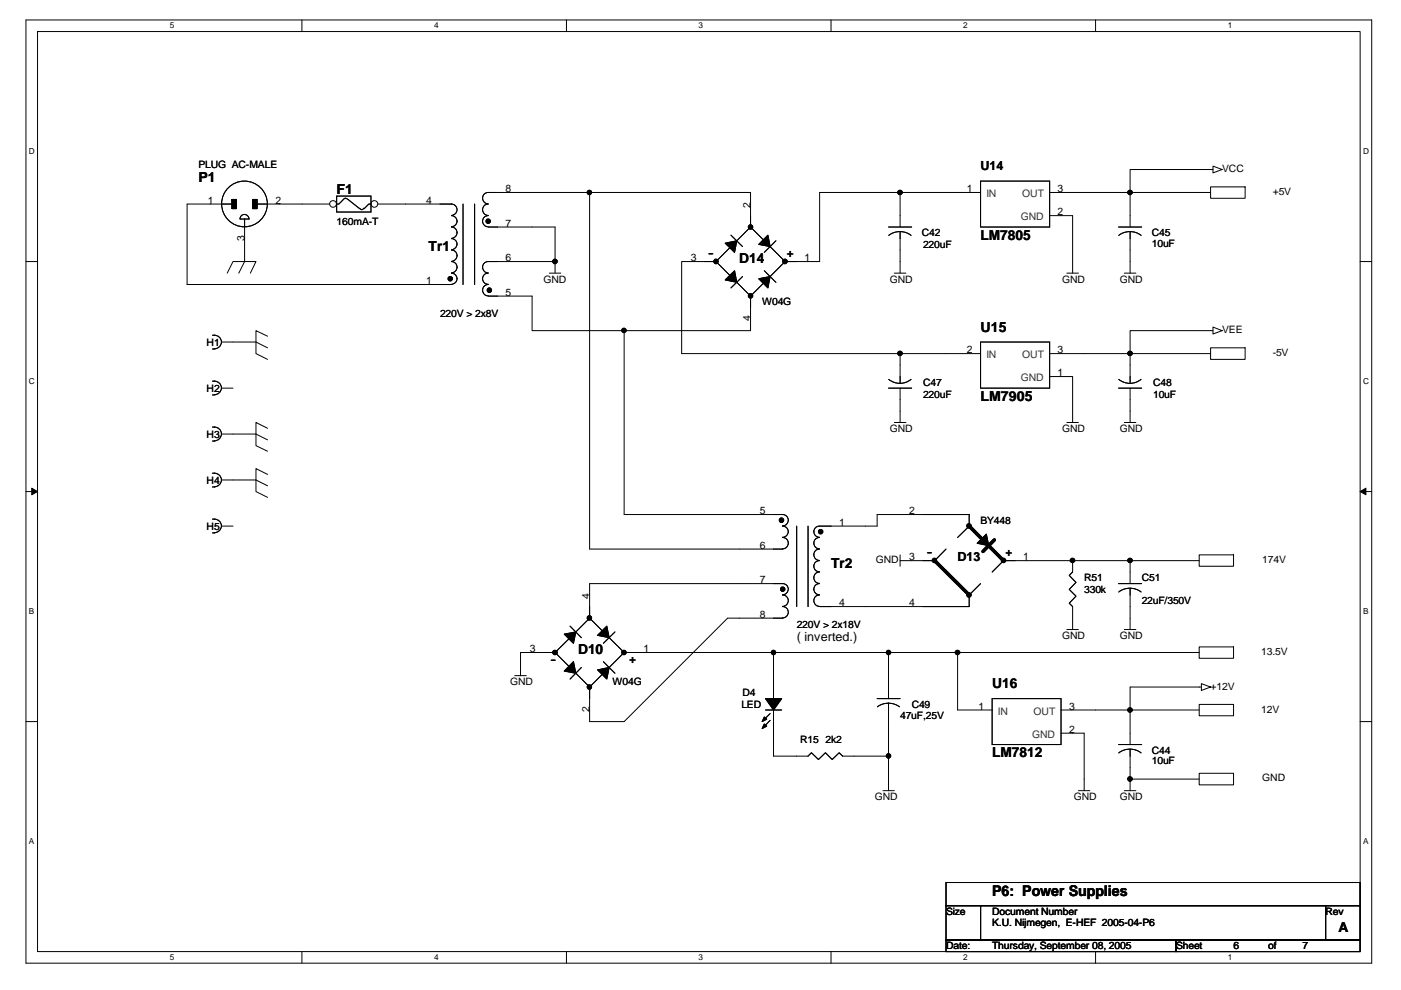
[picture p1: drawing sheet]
<svg xmlns="http://www.w3.org/2000/svg" width="297mm" height="210mm" viewBox="0 0 297 210" stroke-linecap="round" stroke-linejoin="round" font-family="sans-serif">
<path d="M5.5 4.2h285.3v200h-285.3zM8 6.7h280.4v195.1h-280.4z" fill="none" stroke="#000" stroke-width=".21"/>
<g fill="#fff">
<path d="M36 4.5h.9v1.9h-.9z"/>
<path d="M36 202h.9v1.9h-.9z"/>
</g>
<path d="M64 4.2v2.5M64 201.8v2.4" fill="none" stroke="#000" stroke-width=".21"/>
<g fill="#fff">
<path d="M92 4.5h1v1.9h-1z"/>
<path d="M92 202h1v1.9h-1z"/>
</g>
<path d="M120.1 4.2v2.5M120.1 201.8v2.4" fill="none" stroke="#000" stroke-width=".21"/>
<g fill="#fff">
<path d="M148.1 4.5h1v1.9h-1z"/>
<path d="M148.1 202h1v1.9h-1z"/>
</g>
<path d="M176.2 4.2v2.5M176.2 201.8v2.4" fill="none" stroke="#000" stroke-width=".21"/>
<g fill="#fff">
<path d="M204.2 4.5h.9v1.9h-.9z"/>
<path d="M204.2 202h.9v1.9h-.9z"/>
</g>
<path d="M232.3 4.2v2.5M232.3 201.8v2.4" fill="none" stroke="#000" stroke-width=".21"/>
<g fill="#fff">
<path d="M260.3 4.5h.9v1.9h-.9z"/>
<path d="M260.3 202h.9v1.9h-.9z"/>
<path d="M6.1 31.1h1.3v1.9h-1.3z"/>
<path d="M289 31.1h1.2v1.9h-1.2z"/>
<path d="M6.1 79.8h1.3v1.9h-1.3z"/>
<path d="M289 79.8h1.2v1.9h-1.2z"/>
</g>
<path d="M5.5 55.5h2.5M288.4 55.5h2.4" fill="none" stroke="#000" stroke-width=".21"/>
<g fill="#fff">
<path d="M6.1 128.6h1.2v1.9h-1.2z"/>
<path d="M289 128.6h1.2v1.9h-1.2z"/>
</g>
<path d="M5.5 104.2h2.5M288.4 104.2h2.4" fill="none" stroke="#000" stroke-width=".21"/>
<path d="M6.7 103.5l1.3 .7-1.3 .7zM288.4 104.2l1.2-.7v1.4z" fill="#000" stroke="#000" stroke-width=".21"/>
<g fill="#fff">
<path d="M6.1 177.4h1.2v1.9h-1.2z"/>
<path d="M289 177.4h1.2v1.9h-1.2z"/>
</g>
<g fill="none" stroke="#000" stroke-width=".21">
<path d="M256.7 39.6h7.3v2.4h-7.3zM257.2 35.9h-17.6v4.9M257.2 35.2l1.9 .7-1.9 .8zM44.5 43.3h-4.8v17h46.3M48.2 57.9l1.2-2.4h4.9l-1.2 2.4M51.9 50.6v4.9l-1.3 2.4M59.2 43.3h4.8M112.8 40.8h12.2M112.8 55.5h4.9M112.8 48.1h4.9v7.4M116.5 57.9h2.4M117.7 55.5v2.4"/>
<path d="M125 40.8h34.1v7.1M125 40.8v75.6h31.7M152.1 55.5h-7.6v19.5h46.3M155 52.3l-3.2 3.2 3.2 3.1M155 49.9l2.4 2.4M156.2 51.1l2.9-3 3 3M156.2 59.9l2.9 2.9 3-2.9M157.4 58.6l-2.4 2.4M162.1 57.4l2.4 2.5M163.3 52.3l3.2 3.2-3.2 3.1M164.5 51.1l-2.4 2.4M189.6 57.9h2.5"/>
<path d="M190.8 40.8h-17v14.7h-7.3M190.8 40.8v4.9M190.8 40.8h9.8M190.8 53v4.9M225 45.7h2.4v12.2M226.2 57.9h2.4M229.9 40.8h9.7M238.4 57.9h2.4M239.6 40.8h17.1M239.6 40.8v4.9M239.6 53v4.9M49.4 72.5h4.9l2.4 1.2"/>
<path d="M56.7 71.3l-2.4-1.2v4.9l2.4 1.2M112.8 62.8v7.3h19.5v39h24.4M159.1 62.8v7.3h-26.8M190.8 75h9.8M190.8 75v2.4M225 79.8h2.4v9.8M229.9 75h9.7M239.6 75v2.4M239.6 75h17.1M256.7 73.7h7.3v2.5h-7.3zM257.2 70.1h-17.6v4.9M257.2 69.3l1.9 .8-1.9 .7z"/>
<path d="M49.4 92h4.9l2.4 1.3M56.7 90.8l-2.4-1.2v4.9l2.4 1.2M189.6 89.6h2.5M190.8 84.7v4.9M226.2 89.6h2.4M238.4 89.6h2.4M239.6 84.7v4.9M49.4 101.8h4.9l2.4 1.2M56.7 100.6l-2.4-1.2v4.8l2.4 1.3M190.8 118.9h2.5M190.8 117.6v2.5M193.3 109.1h-7.3v2.4h-2.5"/>
<path d="M217.7 118.9h21.9M239.6 118.9v2.4M239.6 118.9h14.7M254.3 117.6h7.2v2.5h-7.2zM112.8 138.3h-2.4v5M137.2 138.3h26.8M156.7 131.1h-2.4l-22 21.9h-7.3v-2.5M156.7 123.7h-31.7v2.5M164 138.3h24.4M164 138.3v5M183.5 128.6h9.8M188.4 138.3h14.6"/>
<path d="M188.4 138.3v7.4M203 138.3v12.2M203 138.3h51.3M226.2 133.5h2.4M227.4 131.1v2.4M238.4 133.5h2.4M239.6 128.6v4.9M254.3 137.2h7.2v2.4h-7.2zM5.5 153h2.5M109.1 143.3h2.5M164 157.9v2.4h4.9M188.4 153v7.3"/>
<path d="M227.4 155.4h2.5v12.2M232.3 150.5h7.3M239.6 150.5v4.9M239.6 150.5h14.7M254.3 149.4h7.2v2.4h-7.2zM254.7 145.7h-15.1v4.8M254.7 144.9l2 .8-2 .7zM288.4 153h2.4M181.1 160.3h7.3M187.2 167.6h2.4M188.4 160.3v7.3M228.6 167.6h2.5"/>
<path d="M238.4 167.6h2.4M239.6 165.2h14.7M239.6 162.7v2.5M239.6 165.2v2.4M254.3 164h7.2v2.4h-7.2zM200.6 192h7.3v7.3h-7.3zM200.6 187.1h87.8v4.9h-87.8zM200.6 199.3h48.7v2.5h-48.7zM207.9 192h73.2v7.3h-73.2zM249.3 199.3h39.1v2.5h-39.1zM281.1 192h7.3v7.3h-7.3z"/>
</g>
<g fill="#000" stroke="#000" stroke-width=".21">
<path d="M153.8 59.4l1.9-2 .5 2.5z" fill-rule="evenodd"/>
<path d="M153.8 51.6l2.4-.5-.5 2.4z" fill-rule="evenodd"/>
<path d="M153.8 59.4l1.9-2 .5 2.5z" fill-rule="evenodd"/>
<path d="M153.8 51.6l2.4-.5-.5 2.4z" fill-rule="evenodd"/>
<path d="M160.9 51.8l1.9-1.9 .5 2.4z" fill-rule="evenodd"/>
<path d="M160.9 59.1l2.4-.5-.5 2.4z" fill-rule="evenodd"/>
<path d="M160.9 51.8l1.9-1.9 .5 2.4z" fill-rule="evenodd"/>
<path d="M160.9 59.1l2.4-.5-.5 2.4z" fill-rule="evenodd"/>
<circle cx="117.7" cy="55.4" r=".49"/>
<circle cx="125" cy="40.8" r=".47"/>
<circle cx="151.8" cy="55.4" r=".48"/>
<circle cx="159.1" cy="48.1" r=".47"/>
<circle cx="166.4" cy="55.4" r=".49"/>
<circle cx="190.8" cy="40.8" r=".48"/>
<circle cx="239.6" cy="40.8" r=".48"/>
<circle cx="132.3" cy="70.1" r=".47"/>
<circle cx="159.1" cy="62.7" r=".47"/>
<circle cx="190.8" cy="74.9" r=".48"/>
<circle cx="239.6" cy="74.9" r=".48"/>
<circle cx="227.4" cy="118.8" r=".48"/>
<circle cx="239.6" cy="118.8" r=".48"/>
<circle cx="164" cy="138.3" r=".47"/>
<circle cx="188.4" cy="138.3" r=".47"/>
<circle cx="203" cy="138.3" r=".48"/>
<circle cx="239.6" cy="150.5" r=".48"/>
<circle cx="188.4" cy="160.3" r=".47"/>
<circle cx="239.6" cy="165.2" r=".49"/>
</g>
<circle cx="70.6" cy="43.2" r=".71" fill="#fff" stroke="#000" stroke-width=".21"/>
<path d="M64 43.3h5.9" fill="none" stroke="#000" stroke-width=".21"/>
<circle cx="79.4" cy="43.2" r=".71" fill="#fff" stroke="#000" stroke-width=".21"/>
<g fill="none" stroke="#000" stroke-width=".21">
<path d="M207.9 38.4h14.6v9.7h-14.6zM44.5 43.3h4.6M49.1 42.3h1v1.9h-1zM49.1 42.3h.1M50.9 46.4h1.9M51.9 46.4v4.2M52.8 46.4a.95 .95 0 0 0-1-.9 .95 .95 0 0 0-.9 .9M54.5 43.3h4.7M71.4 41.6h7.3v3.4h-7.3zM72.8 42.3l-1 1h-.4M72.9 42.3l.4-.3 .4 .3M73.8 42.3l2.4 1.9"/>
<path d="M77.1 44.2a.42 .42 0 0 1-.4 .2 .42 .42 0 0 1-.4-.2M78.7 43.3h-.5l-1 .9M95.7 45.7a1.19 1.19 0 0 1 1.2 1.2 1.19 1.19 0 0 1-1.2 1.2M95.7 48.1a1.21 1.21 0 0 1 1.2 1.2 1.21 1.21 0 0 1-1.2 1.2 1.21 1.21 0 0 1 1.2 1.3 1.21 1.21 0 0 1-1.2 1.2M95.7 53a1.21 1.21 0 0 1 1.2 1.2 1.21 1.21 0 0 1-1.2 1.2M95.7 55.5a1.21 1.21 0 0 1 1.2 1.2 1.21 1.21 0 0 1-1.2 1.2M95.7 57.9a1.19 1.19 0 0 1 1.2 1.2 1.19 1.19 0 0 1-1.2 1.2M95.7 43.3a1.21 1.21 0 0 1 1.2 1.2 1.21 1.21 0 0 1-1.2 1.2M95.8 43.3h-15.7M98.2 43.3v17M100.6 43.3v17M103.5 57.9a1.19 1.19 0 0 0-1.2 1.2 1.19 1.19 0 0 0 1.2 1.2"/>
<path d="M103.5 55.5a1.21 1.21 0 0 0-1.2 1.2 1.21 1.21 0 0 0 1.2 1.2M103.5 40.8a1.21 1.21 0 0 0-1.2 1.2 1.21 1.21 0 0 0 1.2 1.2M103.5 43.3a1.21 1.21 0 0 0-1.2 1.2 1.21 1.21 0 0 0 1.2 1.2M103.5 45.7a1.19 1.19 0 0 0-1.2 1.2 1.19 1.19 0 0 0 1.2 1.2M103.5 48.1h9.3M103.5 40.8h9.3M103.5 55.5h9.3M188.4 48.1h4.9M188.4 49.9a3.9 3.9 0 0 1 4.8 0M190.8 49.1v3.9M190.8 45.7v2.4M200.6 40.8h7.3"/>
<path d="M222.5 40.8h7.4M222.5 45.7h2.5M237.2 48.1h4.9M237.2 49.9a3.9 3.9 0 0 1 4.7 0M239.6 49.1v3.9M239.6 45.7v2.4M45 74h.5M45 71.1h.5M45.5 71.1a1.44 1.44 0 0 1 1.4 1.4 1.44 1.44 0 0 1-1.4 1.5M47 72.5h2.4M95.8 60.3h-9.8M103.5 60.3a1.21 1.21 0 0 0-1.2 1.2 1.21 1.21 0 0 0 1.2 1.2"/>
<path d="M103.5 62.8h9.3M190.8 77.4v3.9M200.6 75h7.3M207.9 72.5h14.6v9.8h-14.6zM222.5 75h7.4M222.5 79.8h2.5M239.6 77.4v3.9M45 93.5h.5M45 90.6h.5M45 83.7h.5M45 80.8h.5M45.5 90.6a1.46 1.46 0 0 1 1.4 1.4 1.46 1.46 0 0 1-1.4 1.5"/>
<path d="M45.5 80.8a1.44 1.44 0 0 1 1.4 1.5 1.44 1.44 0 0 1-1.4 1.4M47 92h2.4M47 82.3h2.4M188.4 82.3h4.9M188.4 80.4a3.7 3.7 0 0 0 4.8 0M190.8 82.3v2.4M237.2 82.3h4.9M237.2 80.4a3.7 3.7 0 0 0 4.7 0M239.6 82.3v2.4M45 113h.5M45 110.1h.5M45 103.3h.5"/>
<path d="M45 100.3h.5M45.5 110.1a1.44 1.44 0 0 1 1.4 1.4 1.44 1.44 0 0 1-1.4 1.4M45.5 100.3a1.44 1.44 0 0 1 1.4 1.5 1.44 1.44 0 0 1-1.4 1.4M47 111.5h2.4M47 101.8h2.4M156.7 116.4h9.2M156.7 109.1h9.2M165.9 109.1a1.21 1.21 0 0 1 1.2 1.2 1.21 1.21 0 0 1-1.2 1.2 1.21 1.21 0 0 1 1.2 1.2 1.21 1.21 0 0 1-1.2 1.2M165.9 114a1.21 1.21 0 0 1 1.2 1.2 1.21 1.21 0 0 1-1.2 1.2M168.9 111.5v17.1M171.3 111.5v17.1M173.7 118.9a1.19 1.19 0 0 0-1.2 1.2 1.19 1.19 0 0 0 1.2 1.1"/>
<path d="M173.7 114a1.23 1.23 0 0 0-1.2 1.2 1.23 1.23 0 0 0 1.2 1.2 1.21 1.21 0 0 0-1.1 1.2 1.21 1.21 0 0 0 1.1 1.2M173.7 111.5a1.19 1.19 0 0 0-1.1 1.2 1.19 1.19 0 0 0 1.1 1.2M183.5 111.5h-9.7M193.3 109.1h12.2v2.4l-2.5 2.5M193.3 118.9h5.1M200.6 116.4l-2.4 2.5M217.7 118.9h-4.9l-2.4 2.4M227.4 118.9v2.4l-.7 .7 1.4 1.5-1.4 1.5 1.4 1.4-1.4 1.5 .7 .7v2.5M112.8 138.3h5.1M120.9 135.2l-3.2 3.1 3.2 3.2M120.9 132.8l2.4 2.4M122.1 134l2.9-2.9 2.9 2.9"/>
<path d="M125 126.2v4.9M129.2 135.2l3.1 3.1-3.1 3.2M130.4 134l-2.5 2.4M132.3 138.3h4.9M156.7 131.1h9.2M156.7 123.7h9.2M165.9 126.2a1.23 1.23 0 0 1 1.2 1.2 1.23 1.23 0 0 1-1.2 1.2 1.21 1.21 0 0 1 1.2 1.2 1.21 1.21 0 0 1-1.2 1.2M165.9 123.7a1.19 1.19 0 0 1 1.2 1.2 1.19 1.19 0 0 1-1.2 1.2M173.7 123.7a1.19 1.19 0 0 0-1.1 1.2 1.19 1.19 0 0 0 1.1 1.2M173.7 121.3a1.21 1.21 0 0 0-1.1 1.2 1.21 1.21 0 0 0 1.1 1.2M173.7 126.2a1.21 1.21 0 0 0-1.1 1.2 1.21 1.21 0 0 0 1.1 1.2M183.5 128.6h-9.7"/>
<path d="M207.9 123.7l-2.4 2.5v2.4h-12.2M237.2 123.7h4.9M237.2 125.5a3.9 3.9 0 0 1 4.7 0M239.6 124.7v3.9M239.6 121.3v2.4M122.1 142.7l2.9 3 2.9-3M123.3 141.5l-2.4 2.5M125 145.9v4.6M127.9 140.3l2.5 2.4M162.3 150.5h3.4M163.3 151.3l-1.5 1.4M163.3 152.7l-1.5 1.5"/>
<path d="M164 143.3v4.8M164 150.5v7.4M186 148.1h4.8M186 149.9l.9-.5 1.4-.3 1.1 .1 1.3 .7M188.4 149.1v3.9M188.4 145.7v2.4M203 150.5h7.4M210.4 148.1h14.6v9.8h-14.6zM225 150.5h7.3M225 155.4h2.4M237.2 157.9h4.9M237.2 159.6a3.9 3.9 0 0 1 4.7 0"/>
<path d="M239.6 158.8v3.9M239.6 155.4v2.5M168.9 160.3h2.4l.7-.7 1.5 1.4 1.5-1.4 1.4 1.4 1.5-1.4 .7 .7h2.5"/>
<circle cx="51.8" cy="43.2" r="4.9"/>
</g>
<g fill="#000" stroke="#000" stroke-width=".21">
<path d="M49.1 42.3h1v1.9h-1z" fill-rule="evenodd"/>
<path d="M53.6 42.3h.9v1.9h-.9z" fill-rule="evenodd"/>
<path d="M53.6 42.3h.9v1.9h-.9z" fill-rule="evenodd"/>
<path d="M207.2 115.2l1.9-2 .5 2.5z" fill-rule="evenodd"/>
<path d="M207.2 115.2l1.9-2 .5 2.5z" fill-rule="evenodd"/>
<path d="M119.6 134.5l2.5-.5-.5 2.4z" fill-rule="evenodd"/>
<path d="M119.6 134.5l2.5-.5-.5 2.4z" fill-rule="evenodd"/>
<path d="M126.7 134.7l2-1.9 .5 2.4z" fill-rule="evenodd"/>
<path d="M126.7 134.7l2-1.9 .5 2.4z" fill-rule="evenodd"/>
<path d="M121.6 140.3l.5 2.4-2.5-.4z" fill-rule="evenodd"/>
<path d="M121.6 140.3l.5 2.4-2.5-.4z" fill-rule="evenodd"/>
<path d="M126.7 142l2.5-.5-.5 2.5z" fill-rule="evenodd"/>
<path d="M126.7 142l2.5-.5-.5 2.5z" fill-rule="evenodd"/>
<path d="M162.1 153.5l.5 .5-1 .5z" fill-rule="evenodd"/>
<path d="M162.1 152l.5 .5-1 .5z" fill-rule="evenodd"/>
<path d="M162.1 153.5l.5 .5-1 .5z" fill-rule="evenodd"/>
<path d="M162.1 152l.5 .5-1 .5z" fill-rule="evenodd"/>
<path d="M162.3 148.1h3.4l-1.7 2.4z" fill-rule="evenodd"/>
<path d="M162.3 148.1h3.4l-1.7 2.4z" fill-rule="evenodd"/>
<circle cx="95.5" cy="59.1" r=".47"/>
<circle cx="103.5" cy="46.9" r=".47"/>
<circle cx="117.7" cy="55.4" r=".49"/>
<circle cx="125" cy="40.8" r=".47"/>
<circle cx="190.8" cy="40.8" r=".48"/>
<circle cx="239.6" cy="40.8" r=".48"/>
<circle cx="103.7" cy="61.5" r=".48"/>
<circle cx="132.3" cy="70.1" r=".47"/>
<circle cx="190.8" cy="74.9" r=".48"/>
<circle cx="239.6" cy="74.9" r=".48"/>
<circle cx="165.7" cy="110.3" r=".48"/>
<circle cx="174" cy="112.7" r=".47"/>
<circle cx="198.1" cy="118.8" r=".47"/>
<circle cx="205.4" cy="111.5" r=".47"/>
<circle cx="212.8" cy="118.8" r=".47"/>
<circle cx="227.4" cy="118.8" r=".48"/>
<circle cx="239.6" cy="118.8" r=".48"/>
<circle cx="117.7" cy="138.3" r=".48"/>
<circle cx="125" cy="131" r=".47"/>
<circle cx="132.3" cy="138.3" r=".47"/>
<circle cx="164" cy="138.3" r=".47"/>
<circle cx="165.9" cy="124.9" r=".47"/>
<circle cx="188.4" cy="138.3" r=".47"/>
<circle cx="203" cy="138.3" r=".48"/>
<circle cx="205.4" cy="126.1" r=".47"/>
<circle cx="125" cy="145.7" r=".47"/>
<circle cx="239.6" cy="150.5" r=".48"/>
<circle cx="188.4" cy="160.3" r=".47"/>
<circle cx="239.6" cy="165.2" r=".49"/>
</g>
<path d="M49.1 42.3h1v1.9h-1z" fill="#000"/>
<path d="M198.2 118.9l7.3 7.3M205.5 111.5l7.3 7.4M210.8 114.5l-2.4 2.4" fill="none" stroke="#000" stroke-width=".72"/>
<text font-size="3.1" x="210.4" y="190">P6: Power Supplies</text>
<g font-size="2.9">
<text x="42.1" y="38.7">P1</text>
<text x="71.4" y="41.1">F1</text>
<text x="90.8" y="53.3">Tr1</text>
<text x="207.9" y="50.8">LM7805</text>
<text x="149.9" y="54.4">-</text>
<text x="156.7" y="55.7">D14</text>
<text x="166.7" y="54.4">+</text>
<text x="207.9" y="70.4">U15</text>
<text x="207.9" y="85">LM7905</text>
<text x="196.2" y="117.9">-</text>
<text x="213" y="117.9">+</text>
<text x="176.2" y="120.4">Tr2</text>
<text x="118.2" y="139.4" transform="rotate(180 118.2 139.4)">-</text>
<text x="122.6" y="138.6">D10</text>
<text x="135" y="139.4" transform="rotate(180 135 139.4)">+</text>
<text x="210.4" y="146">U16</text>
<text x="210.4" y="160.6">LM7812</text>
<text x="283.8" y="197.7">A</text>
</g>
<g font-size="2.7">
<text x="207.9" y="36">U14</text>
<text x="203" y="118.9">D13</text>
<text x="168.9" y="135.9">( inverted.)</text>
</g>
<g font-size="2.2">
<text x="42.1" y="35.5">PLUG AC-MALE</text>
<text x="107.2" y="40.8">8</text>
<text x="205" y="40.8">1</text>
<text x="224.2" y="40.8">3</text>
<text x="259.1" y="36.5">VCC</text>
<text x="269.8" y="41.4">+5V</text>
<text x="44.1" y="43.2">1</text>
<text x="58.4" y="43.2">2</text>
<text x="71.4" y="47.7">160mA-T</text>
<text x="90.4" y="43.2">4</text>
<text x="159.1" y="44" transform="rotate(-90 159.1 44)">2</text>
<text x="224.2" y="45.7">2</text>
<text x="51.8" y="51.1" transform="rotate(-90 51.8 51.1)">3</text>
<text x="107.2" y="48.1">7</text>
<text x="195.5" y="50.1">C42</text>
<text x="195.7" y="52.6">220uF</text>
<text x="244.2" y="50.1">C45</text>
<text x="244.2" y="52.3">10uF</text>
<text x="107.2" y="55.4">6</text>
<text x="115.2" y="59.9">GND</text>
<text x="146.5" y="55.4">3</text>
<text x="170.6" y="55.4">1</text>
<text x="188.6" y="59.9">GND</text>
<text x="225.2" y="59.9">GND</text>
<text x="237.4" y="59.9">GND</text>
<text x="90.4" y="60.3">1</text>
<text x="107.2" y="62.7">5</text>
<text x="161.6" y="64.8">W04G</text>
<text x="93.3" y="67.2">220V &gt; 2x8V</text>
<text x="159.1" y="68.1" transform="rotate(-90 159.1 68.1)">4</text>
<text x="259.1" y="70.6">VEE</text>
<text x="43.8" y="73.3">H1</text>
<text x="205" y="74.9">2</text>
<text x="224.2" y="74.9">3</text>
<text x="269.8" y="75.5">-5V</text>
<text x="43.8" y="83.1">H2</text>
<text x="195.7" y="81.8">C47</text>
<text x="224.2" y="79.8">1</text>
<text x="244.5" y="81.8">C48</text>
<text x="195.7" y="84.3">220uF</text>
<text x="244.5" y="84.3">10uF</text>
<text x="43.8" y="92.8">H3</text>
<text x="188.6" y="91.6">GND</text>
<text x="225.2" y="91.6">GND</text>
<text x="237.4" y="91.6">GND</text>
<text x="43.8" y="102.6">H4</text>
<text x="43.8" y="112.3">H5</text>
<text x="161.1" y="109.1">5</text>
<text x="177.9" y="111.5">1</text>
<text x="192.8" y="109.1">2</text>
<text x="207.9" y="111.1">BY448</text>
<text x="161.1" y="116.4">6</text>
<text x="185.7" y="119.4">GND</text>
<text x="192.8" y="118.8">3</text>
<text x="216.9" y="118.8">1</text>
<text x="267.6" y="119.4">174V</text>
<text x="161.1" y="123.7">7</text>
<text x="229.9" y="123.3">R51</text>
<text x="229.9" y="125.7">330k</text>
<text x="242.1" y="123.3">C51</text>
<text x="125" y="126.9" transform="rotate(-90 125 126.9)">4</text>
<text x="161.1" y="131">8</text>
<text x="177.9" y="128.6">4</text>
<text x="192.8" y="128.6">4</text>
<text x="242.1" y="128.1">22uF/350V</text>
<text x="168.9" y="133.1">220V &gt; 2x18V</text>
<text x="225.2" y="135.5">GND</text>
<text x="237.4" y="135.5">GND</text>
<text x="112.3" y="138.3">3</text>
<text x="136.4" y="138.3">1</text>
<text x="267.4" y="138.9">13.5V</text>
<text x="108.2" y="145.2">GND</text>
<text x="129.9" y="145.2">W04G</text>
<text x="157.4" y="147.7">D4</text>
<text x="256.7" y="146.2">+12V</text>
<text x="125" y="151" transform="rotate(-90 125 151)">2</text>
<text x="157.2" y="150.1">LED</text>
<text x="190.8" y="152.5">47uF,25V</text>
<text x="193.3" y="150.1">C49</text>
<text x="207.4" y="150.5">1</text>
<text x="226.7" y="155.4">2</text>
<text x="226.7" y="150.5">3</text>
<text x="267.4" y="151.1">12V</text>
<text x="169.6" y="157.4">R15 2k2</text>
<text x="244.2" y="159.9">C44</text>
<text x="244.2" y="162.1">10uF</text>
<text x="267.6" y="165.7">GND</text>
<text x="185.5" y="169.6">GND</text>
<text x="227.7" y="169.6">GND</text>
<text x="237.4" y="169.6">GND</text>
<text x="200.6" y="194">Size</text>
<text x="210.4" y="194">Document Number</text>
<text x="210.4" y="196.4">K.U. Nijmegen, E-HEF 2005-04-P6</text>
<text x="281.1" y="194">Rev</text>
<text x="200.6" y="201.3">Date:</text>
<text x="210.4" y="201.3">Thursday, September 08, 2005</text>
<text x="249.3" y="201.3">Sheet</text>
<text x="261.5" y="201.3">6</text>
<text x="268.9" y="201.3">of</text>
<text x="276.2" y="201.3">7</text>
</g>
<g font-size="2.2" fill="#333">
<text x="209.1" y="41.8">IN</text>
<text x="216.7" y="41.8">OUT</text>
<text x="216.4" y="46.7">GND</text>
<text x="209.1" y="76">IN</text>
<text x="216.7" y="76">OUT</text>
<text x="216.4" y="80.9">GND</text>
<text x="211.6" y="151.6">IN</text>
<text x="219.1" y="151.6">OUT</text>
<text x="218.8" y="156.5">GND</text>
</g>
<g font-size="1.7">
<text x="36" y="6">5</text>
<text x="92" y="6">4</text>
<text x="148.1" y="6">3</text>
<text x="204.2" y="6">2</text>
<text x="260.3" y="6">1</text>
<text x="6.1" y="32.6">D</text>
<text x="289" y="32.6">D</text>
<text x="6.1" y="81.4">C</text>
<text x="289" y="81.4">C</text>
<text x="6.1" y="130.1">B</text>
<text x="289" y="130.1">B</text>
<text x="6.1" y="178.9">A</text>
<text x="289" y="178.9">A</text>
<text x="36" y="203.5">5</text>
<text x="92" y="203.5">4</text>
<text x="148.1" y="203.5">3</text>
<text x="204.2" y="203.5">2</text>
<text x="260.3" y="203.5">1</text>
</g>
</svg>
